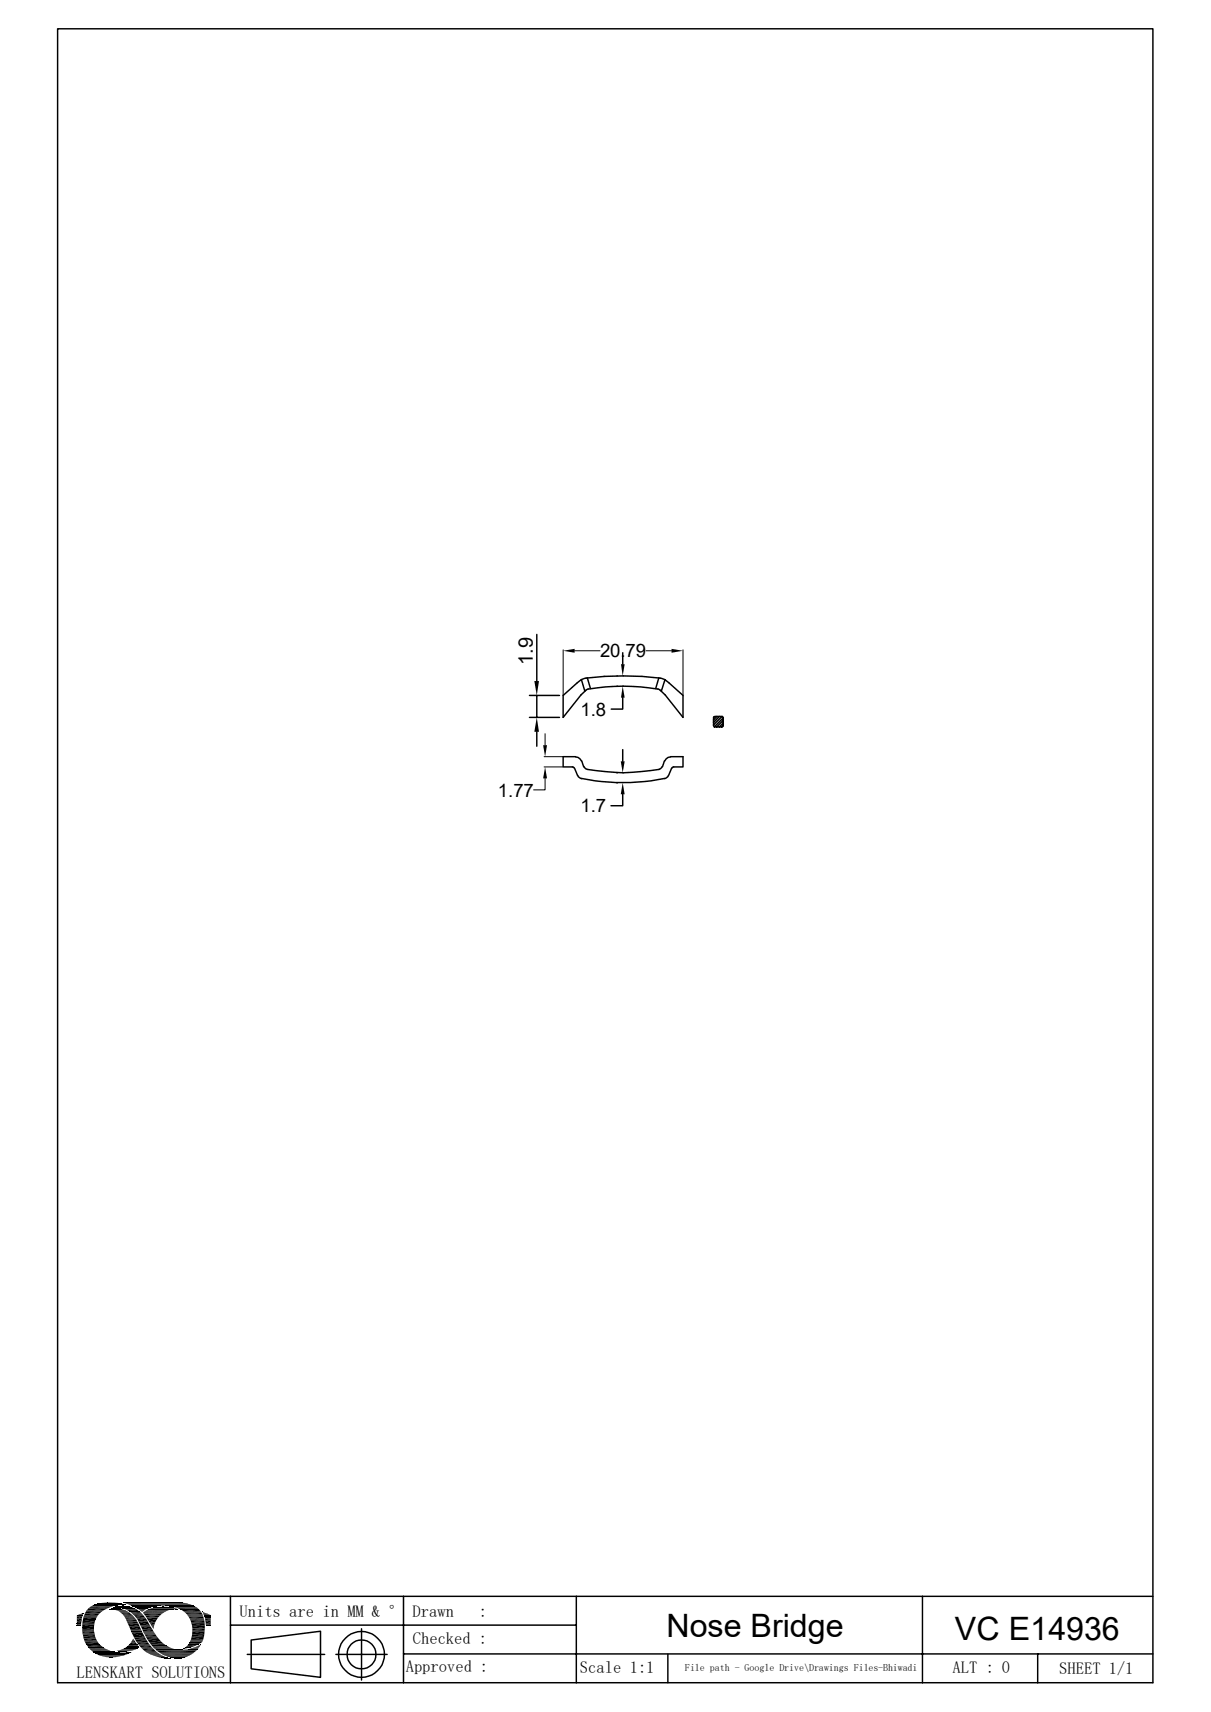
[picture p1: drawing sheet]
<svg xmlns="http://www.w3.org/2000/svg" width="210mm" height="297mm" viewBox="0 0 210 297" stroke-linecap="round" stroke-linejoin="round" font-family="sans-serif">
<g fill="none" stroke="#000" stroke-width=".25">
<path d="M10 5h189.9v286.9h-189.9zM93.1 110.1v8.1M100.7 118l-3 2.7v3.8l3.1-3.9 .9-.9 .3-.2M100.8 117.9l.6 2M101.9 117.6l.5 1.9M104.8 117.3a43.5 43.5 0 0 1 10.1 .5l.5 .2M104.8 117.3l-3.2 .3-.9 .4M107 117.3h.1M107 119h.1M108 113.2v2M108 119l3.1 .2 3 .3M108.1 119l-3.1 .2-3 .3"/>
<path d="M114.3 117.6l-.6 1.9M115.3 117.9l-.6 2M115.4 118l3 2.7v3.8l-3-3.9-1-.9-.3-.2M91.8 124.5h5.2M91.8 120.6h5.2M93.1 120.6v3.9M93.1 127v2.5M99.8 131.3l.4 .1 .6 .6M99.8 131.3h-2.1v1.8h1.7l.2 .1 .6 1.3M100.2 134.5l.1 .2 .5 .4M100.8 135l3.6 .6 3.6 .2M100.9 132l.3 1"/>
<path d="M101.3 133l.5 .4M101.8 133.5a33.4 33.4 0 0 0 12.5 0M107 134.1h.1M107 135.8h.1M108 137.8v2h-2M108 121v2h-2M108 130v2.1M114.9 133l-.6 .4M115.2 132l-.3 1M115.3 135l-3.6 .6-3.6 .2M115.9 134.5l-.1 .2-.5 .4M116.3 131.3l-.4 .1-.6 .6"/>
<path d="M116.3 131.3h2.1v1.8h-1.7l-.2 .2M116.5 133.3l-.5 1.2M123.7 124.5v1.4M123.8 125.9l.2 .2M123.9 124.3l-.2 .2M124 124.3l-.2 .2M124 124.3h1.2l-1.5 1.5M124 126.1h1.2M124.3 124.3l-.6 .6M124.8 124.3l-1.1 1M125.2 124.3l.2 .2M125.4 125.9l-.2 .2"/>
<path d="M125.4 124.5l-1.5 1.6M125.4 125l-1.1 1.1M125.4 125.4l-.6 .7M125.4 124.5v1.4M10 276.9h189.9M14.7 279.7h2.9M40 276.9v15M70 276.9v15M99.9 276.9v15M160 276.9v15M14.3 281.7h2.1M14.3 283.3h2.1"/>
<path d="M14.7 284.9h2.4M15 285.5h2.6M24.6 286.1h2.2M24.9 280.1h3.2M25.1 283.8h2.1M25.3 284h2.1M26.1 285.4h2.7M27.2 286.5h6.8M33.1 281.3h2.4M33.4 282.7h2.1M40 281.9h59.9M42.9 287h13.4"/>
<path d="M43.6 284.5l12-1.5v8l-12-1.5zM58.3 287h8.8M62.7 282.6v8.9M70 286.9h129.9M115.8 287v4.9M180 286.9v5"/>
<circle cx="62.7" cy="287" r="2.51"/>
<circle cx="62.7" cy="287" r="4"/>
</g>
<g fill="#000">
<path d="M92.7 118.2h.8l-.4 2.4zM97.7 112.9l2-.3v.6zM107.7 115.2h.6l-.3 2.1zM116.5 112.6l1.9 .3-1.9 .3zM93.1 124.5l.4 2.5h-.8zM94.2 129.3h.7l-.4 2zM94.5 133.1l.4 1.9h-.7zM107.7 132.1h.6l-.3 2zM108 135.8l.3 2h-.6zM108 119l.3 2h-.6zM14.3 279.9h.1zM13.8 280l.5-.1 .1 .1z"/>
<path d="M14.3 279.9h.1v.1zM14.4 279.9l.1-.1zM18.3 278h1.6zM18.7 278h1.2zM19.1 279.1h1.9zM19.2 279.1h1.8zM19.2 279.1h1.7zM19.4 279.1h1.5zM19.5 279.1h1zM19.4 279.1h1.2zM19.5 279.1h1.1zM19.6 279.1h.9z"/>
<path d="M19.6 279.2l1.9 .1zM19.7 278.8h.2zM19.6 279.1h.8zM19.8 279.1h.6zM20 279.3l1.7 .1zM19.8 279.1h.4zM20.1 279l.1 .1zM20.2 279.4h1.6zM20.4 279.4l1.7 .2h-1.4zM20.4 279.4h1.4l.3 .2zM20.5 278.7h1.8zM20.5 278.7h1.7z"/>
<path d="M20.6 278.6l1.6 .1zM20.7 279.6l1.7 .1h-1.5zM20.7 279.6h1.4l.3 .1zM20.6 278.6h1.4zM20.9 278.6h1.1zM20.9 279.7l1.6 .1zM21 279.8l1.7 .2h-1.4zM21 279.8h1.5l.2 .2zM21.2 278.6h.3zM20.9 278.6h.8zM21.2 278.6h.5zM21.5 278.4h.3z"/>
<path d="M21.8 279.2h1.9zM22.4 279.6h1.9zM22.5 279.6h1.8zM22.5 279.6l1.8 .1zM22.6 279.7l2 .2h-1.7zM22.6 279.7h1.7l.3 .2zM22.9 279.9l1.9 .2h-1.7zM22.9 279.9h1.7l.2 .2zM23.7 279l1.9 .1zM23.8 279.1h1.8zM23.8 279.1h1.6zM24 279.1h1.4z"/>
<path d="M24 279.1l1.3 .1zM24 279.2l1 .2h-.7zM24 279.2h1.3l-.3 .2zM24.3 279.4l.6 .1zM24.3 279.4h.7zM24.4 279.5l.3 .1zM24.4 279.5h.5zM24.6 279.6v.1zM24.6 279.6h.1zM27.5 278.8h2zM27.5 278.8h1.9zM28.2 278.8h1.2z"/>
<path d="M28.2 278.8h.7zM30.4 279.2h.4zM30.4 279.2h.5zM30.7 279.2h.2zM30.9 278h.2zM35.1 279.7h.2zM35.1 279.7l.5 .1h-.4zM35.1 279.7l.5 .1zM35.2 279.8l.8 .2h-.7zM35.2 279.8l.8 .2zM35.3 280l1 .1h-1zM35.3 280h.7l.3 .1z"/>
<path d="M13.3 280.2h1.1zM13.3 280.2l1 .1zM13.3 280.3l1 .1h-1zM13.3 280.3h1v.1zM13.3 280.4l.9 .4h-.9zM13.3 280.4h1l-.1 .4zM13.3 280.8h.9zM13.3 280.8l.8 .5h-.8zM13.3 280.8h.9l-.1 .5zM13.3 281.3l.8 .4h-.8zM13.3 281.3h.8v.4zM13.3 281.7h.8z"/>
<path d="M13.3 281.7l.8 .2h-.8zM13.3 281.7h.8v.2zM13.3 281.9h.8zM13.3 281.9l.8 .1zM13.4 280.2h1zM13.7 280.1l.7 .1zM13.7 280.1h.7zM13.8 280h.6zM14.3 282.3l2 .4h-2zM14.3 282.3h2v.4zM18.3 287.4l1.9 .1zM18.3 287.4h1.9z"/>
<path d="M18.4 287.5h1.1zM18.4 287.5h1.8zM18.9 287.5h.6zM19 287.5h.5zM20.4 286.4l1.9 .1zM20.4 286.4h2zM20.6 286.5h1.5zM20.6 286.5h1.7zM20.7 286.5h1.1zM20.7 286.5h1.4zM21 286.5h.6zM21 286.5h.8z"/>
<path d="M21.3 280l1.7 .2h-1.6zM21.3 280h1.4l.3 .2zM21.3 286.5h.3zM21.4 286.5h.2zM21.4 280.2l1.8 .3h-1.6zM21.4 280.2h1.6l.2 .3zM21.6 280.5h1.6zM21.6 280.5l1.8 .2h-1.7zM21.6 280.5h1.6l.2 .2zM21.7 280.7l1.8 .1h-1.7zM21.7 280.7h1.7l.1 .1zM21.8 280.8l1.8 .2h-1.7z"/>
<path d="M21.8 280.8h1.7l.1 .2zM21.9 281l1.8 .1zM21.9 281.1l1.9 .2h-1.8zM21.9 281.1h1.8l.1 .2zM21.5 286.7h1.1zM21.9 286.7h.7zM22 281.3l1.8 .1zM22 286.7h.6zM22.1 281.4l1.9 .3h-1.8zM22.1 281.4h1.7l.2 .3zM22.1 285.6l1.9 .1zM22.1 285.6h1.9z"/>
<path d="M22.2 281.7l2 .5h-1.8zM22.2 281.7h1.8l.2 .5zM22.2 285.5l1.8 .1zM22.2 285.5h1.7zM22.2 286.7h.5zM22.3 286.7h.4zM22.4 286.7h.3zM22.4 282.2l2.1 .5h-1.9zM22.4 282.2h1.8l.3 .5zM22.4 285.3h1.4zM22.4 285.3l1.5 .2h-1.7zM22.4 285.3h1.4l.1 .2z"/>
<path d="M22.6 286.6h.2zM22.6 282.7l1.9 .1zM22.7 282.8l1.9 .1zM22.7 282.9l1.9 .1zM22.7 285l1.1 .3h-1.4zM22.7 285h.9l.2 .3zM22.7 283h1.9zM22.7 284.9l.9 .1zM22.8 283l1.9 .2h-1.9zM22.8 283h1.8l.1 .2zM22.8 283.2l2.3 .9h-1.9zM22.8 283.2h1.9l.4 .9z"/>
<path d="M22.9 284.7l.6 .2h-.8zM22.9 284.7h.5l.1 .2zM22.6 286.6h.3zM22.9 284.6l.5 .1h-.5zM22.9 284.6h.4l.1 .1zM23 284.4h.2zM23 284.4l.3 .2h-.4zM23 284.4l.3 .2zM23.1 284.4h.1zM23.1 280.1l1.8 .2h-1.5zM23.1 280.1h1.7l.1 .2zM23.4 280.3l1.8 .4h-1.6z"/>
<path d="M23.4 280.3h1.5l.3 .4zM23.6 280.7l1.7 .1zM23.7 280.8l1.9 .4h-1.6zM23.7 280.8h1.6l.3 .4zM24 281.2l1.6 .1zM24 281.3l2 .7h-1.7zM24 281.3h1.6l.4 .7zM24.3 282l1.8 .2h-1.7zM24.3 282h1.7l.1 .2zM24.4 282.2l2 .5h-1.7zM24.4 282.2h1.7l.3 .5zM24.7 282.7l1.9 .3h-1.8z"/>
<path d="M24.7 282.7h1.7l.2 .3zM24.8 283l1.9 .2h-1.8zM24.8 283h1.8l.1 .2zM24.9 283.2h1.8zM24.9 283.2l1.9 .1zM24.9 283.3h1.9zM25 283.3l1.9 .1zM25 283.4l2 .1h-1.9zM25 283.4h1.9l.1 .1zM25.1 283.5l1.9 .1zM25.4 280.6l2 .1zM25.4 280.7l1.7 .4h-1.4z"/>
<path d="M25.4 280.7h2l-.3 .4zM25.5 284.4l2.5 .5h-2.1zM25.5 284.4h2.1l.4 .5zM25.7 281.1l1.2 .4h-.9zM25.7 281.1h1.4l-.2 .4zM25.8 286.9l2 .1h-1.7zM25.8 286.9h1.7l.3 .1zM26 281.5l.9 .1zM26 281.6l.8 .3h-.6zM26 281.6h.9l-.1 .3zM26.1 287l2 .2h-1.5zM26.1 287h1.7l.3 .2z"/>
<path d="M26.2 281.9l.5 .2h-.4zM26.2 281.9h.6l-.1 .2zM26.3 282.1l.4 .1h-.3zM26.3 282.1h.4v.1zM26.4 282.2l.2 .3zM26.4 282.2h.3l-.1 .3zM26.5 282.5l.1 .1zM26.6 287.2l1.7 .1zM26.8 287.3l1.9 .2h-1.2zM26.8 287.3h1.5l.4 .2zM27.5 287.5h1.3zM27.6 287.5l1.4 .1z"/>
<path d="M28 287.6h1.1zM28.1 287.6l1.1 .1zM28.2 287.7h1.1zM28.5 287.7h.9zM28.6 287.7h.9zM29 287.7h.5zM29.2 287.7h.3zM29.3 287.7h.2zM29.6 287.5l2 .2zM30.2 287.7h1.3zM30.2 287.7h1.4zM30.4 287.7h.9z"/>
<path d="M30.4 287.7h1.1zM30.5 287.7h.5zM30.5 287.7h.8zM30.7 287.7h.3zM31.8 286h.2zM31.8 286h.1zM31.8 286h.4zM31.9 286h.4zM32.1 285.8h.8zM32.1 285.8h.9zM31.9 286l.2-.2 .2 .2zM32.1 285.8h.8l-.6 .2z"/>
<path d="M32.1 285.8h1zM32.2 285.8h.9zM32.3 286.2h1.9zM32.2 285.8l.2-.2 .7 .2zM32.4 285.6h1.3l-.6 .2zM32.5 285.5l1.2 .1zM32.5 285.5h1.3zM32.6 286.1h1.6zM32.7 285.2l1.1 .3h-1.3zM32.7 285.2h1.8l-.7 .3zM32.7 286.1h1.5zM32.7 285.2h1.8z"/>
<path d="M32.8 285l2 .1zM32.8 285.1l1.7 .1h-1.8zM32.8 285.1h2l-.3 .1zM32.8 286.1h1.5zM33.1 286h1.3zM33.2 281.6l2.3 .5h-2.2zM33.2 281.6h2.3v.5zM33.2 284l2 .5h-2.1zM33.2 284h2.1l-.1 .5zM33.2 286h1.2zM33.4 283l2 .5h-2.1zM33.4 283h2.1l-.1 .5z"/>
<path d="M33.4 285.9h1zM33.6 285.8h.9zM33.7 285.8h.8zM33.9 285.7h.6zM34.1 285.7h.5zM34.1 285.7l.3-.2 .2 .2zM34.4 285.5h.3l-.1 .2zM34.4 285.5l.3-.1v.1zM34.7 285.4v.1zM34.7 285.4l.1-.1zM35.3 280.1l1.1 .1zM35.3 280.2h1.2z"/>
<path d="M35.3 280.2l1.2 .1zM35.4 280.3l1.1 .1h-1.1zM35.4 280.3h1.1v.1zM35.4 280.4h1.1zM35.5 280.4l1 .2h-1zM35.5 280.4h1v.2zM35.5 280.6h1zM35.5 280.6l1 .1zM35.6 280.7l.9 .1zM35.6 280.8l.9 .3h-.9zM35.6 280.8h.9v.3zM35.6 281.1h.9z"/>
<path d="M35.6 281.1l.9 .5h-.8zM35.6 281.1h.9v.5zM35.7 281.6l.8 .2h-.8zM35.7 281.6h.8v.2zM35.7 281.8l.8 .2h-.8zM35.7 281.8h.8v.2zM35.7 282h.8zM35.7 282l.8 .1zM35.8 282.1h.7zM35.9 282.1h.6zM36 282.1h.5zM36.4 282.1h.1z"/>
</g>
<g fill="none" stroke="#000" stroke-width=".17">
<path d="M97.7 112.7v7.9M99.7 112.9h4.4M112.1 112.9h4.4M118.4 112.7v7.9M94.4 131.3h3.2M94.4 133.1h3.2M94.5 135v2h-2M94.5 127.3v2M14.7 279.9h2.6M15 279.4h3M15.3 279h3.5M15.7 278.7h3.9"/>
<path d="M15.9 278.6h4M16 278.6h4.2M16 278.5h4.4M16.2 278.5h4.3M16.3 278.4h5.5M16.4 278.4h5.4M16.5 278.3h5.1M16.7 278.3h4.7M16.9 278.2h4.3M17.1 278.2h3.9M17.5 278.1h3M17.6 278.1h2.9"/>
<path d="M19 279.2h2.1M19.1 279.2h2.2M19.7 278.8l3.3 .1M19.8 278.8h3M19.8 278.8h2.9M19.9 278.7h2.7M20.2 278.7h2.2M20.6 279h2.7M21.3 279h2M21.3 279.1h2.4M21.3 278h10.3M21.4 278.1h10.5"/>
<path d="M21.5 278.1h11M21.8 278h7.4M21.8 278.2h10.8M21.8 278.4h-5.6M22 278.3h10.9M22.2 278.3h10.8M22.3 278.4h10.9M22.5 278.4h10.8M22.6 278.5h11M22.8 278.6h10.8M22.8 278.6h5.1M22.9 278.6h4.4"/>
<path d="M23 278.7h4.2M23.2 278.8h3.3M23.4 278.8h2.8M23.5 278.9h2.5M23.7 279h2.1M24.8 279.8h3.7M24.8 279.8h3.5M24.8 279.9h3.4M24.9 279.7h3.8M25 279.6h3.7M25.1 279.5h4M25.4 279.4h3.8"/>
<path d="M25.4 279.3h4.2M25.7 279.2h4.2M26 279.1h4.8M26.2 279h4.4M26.2 279h4.2M26.6 278.9h3.5M26.8 278.9h3.1M27.1 278.8h2.6M27.3 278.8h2.2M28.7 278.6h5M29.3 278.6h4.4M29.4 278.7h4.5"/>
<path d="M30.1 278.8h4M30.4 278.9h3.8M30.7 279h3.7M30.8 279.2h-5M31 279.1h3.5M31.2 279.2h3.3M31.9 279.7h3M32.1 279.8h2.9M14.3 282.3h2M14.3 282.8h2M14.3 283h2M14.3 283.1h2"/>
<path d="M14.3 283.5h2.1M14.4 281h2.2M14.5 280.5h2.3M14.5 284.2h2.1M14.6 284.7h2.3M15 285.3h2.3M15.3 285.8h2.7M15.4 285.9h2.6M15.4 285.9h2.8M15.5 286h2.8M15.6 286.1h3M15.7 286.3h3.3"/>
<path d="M15.9 286.4h3.1M15.9 286.4h3.6M16 286.6h3.9M16.2 286.6h3.7M16.2 286.6h4.2M16.3 286.7h4.4M16.3 286.7h5.2M16.3 286.8h6.3M16.6 286.9h5.8M16.6 286.9h5.7M16.7 287h5.5M16.9 287h5"/>
<path d="M17 287.1h4.8M17.1 287.1h4.6M17.1 287.2h4.5M17.4 287.3h4M17.7 287.3h3.2M17.9 287.4h2.8M20.2 286.4h2.7M20.2 286.4h2.5M20.5 286.3h2.6M20.7 286.2h2.8M21.1 286.2h2.5M21.2 286.1h2.6"/>
<path d="M21.5 285.9h2.5M21.5 286h2.3M21.8 285.8h2.3M21.9 285.7h2.2M22 285.7h2M22 285.6h2M24.1 285.8h-2.3M25.1 280.2h2.7M25.4 280.6h2M25.4 286.8h2.1M26.1 285.2h2.4M26.3 285.5h2.6"/>
<path d="M26.4 285.6h2.7M26.5 285.7h2.8M26.5 285.8h3.1M26.7 285.9h3.1M26.8 286h3.3M26.8 286.1h3.4M26.9 286.1h3.6M27 286.2h4.1M27.1 286.2h4.6M27.1 286.3h7.1M27.1 286.3h7M27.6 286.7h6.1"/>
<path d="M27.8 286.9h5.7M27.9 286.9h5.5M28 287h5.3M28.2 287.1h5M28.5 287.2h4.4M28.8 287.3h3.9M29 287.5h3.4M29.5 287.5h2.6M29.6 287.6h2.4M31.7 286.2h2.5M32.4 280.1h2.7M32.5 280.2h2.7"/>
<path d="M32.6 280.3h2.6M32.6 280.4h2.6M32.7 280.5h2.6M32.8 285h2.1M32.8 285.1h2M32.9 285h2.1M32.9 280.9h2.5M32.9 284.9h2.2M32.9 284.9h2.1M32.9 284.8h2.2M33 284.7h2.1M33 284.6h2.2"/>
<path d="M33.1 284.5h2.1M33.1 284.6h2.1M33.1 281.5h2.4M33.2 283.9h2.2M33.4 282.5h2.1"/>
</g>
<g fill="none" stroke="#000" stroke-width=".21">
<path d="M14.9 279.5h3M15.5 278.8h3.9M32.2 279.9h2.9M14.3 281.5h2.1M14.5 280.4h2.5M15.2 285.7h2.7M24 285.4h2.1M24.4 285.9h2.1M24.9 286.4h2.1M25.1 286.6h2.2M25.4 284.2h2.2M33 281.1h2.4"/>
<path d="M33.4 282.9h2.1"/>
</g>
<path d="M15.1 279.2h3.5M21.9 279.4h2.3M31.4 279.4h3.4M14.4 284h2.2M14.6 280.1h2.7M23.2 284.2h2.1M25.9 285h2.5M33.3 283.7h2.1" fill="none" stroke="#000" stroke-width=".34"/>
<path d="M14.4 283.7h2.1M14.8 285.2h2.5M23.4 284.5h2.1M23.6 284.8h2.1M23.8 285.1h2.1M24.2 285.6h2.1M25.2 280.4h2.6M32.7 280.6h2.6" fill="none" stroke="#000" stroke-width=".3"/>
<path d="M14.3 282.1h2M14.4 280.8h2.4M33.3 282.3h2.2" fill="none" stroke="#000" stroke-width=".42"/>
<path d="M14.3 281.2h2.3M14.5 284.5h2.3" fill="none" stroke="#000" stroke-width=".38"/>
<g font-size="5.6">
<text x="115.6" y="283.9">Nose Bridge</text>
<text x="165.6" y="284.5">VC E14936</text>
</g>
<text font-size="3.5" x="92.4" y="115.4" transform="rotate(-90 92.4 115.4)">1.9</text>
<g font-size="3.2">
<text x="104.1" y="114">20.79</text>
<text x="100.7" y="124.2">1.8</text>
<text x="86.4" y="138.2">1.77</text>
<text x="100.7" y="140.9">1.7</text>
</g>
<g font-size="2.9">
<text x="41.5" y="280.6">Units are in MM &amp; °</text>
<text x="71.5" y="280.6">Drawn</text>
<text x="83" y="280.6">:</text>
<text x="71.6" y="285.2">Checked :</text>
<text x="13.3" y="291.1">LENSKART SOLUTIONS</text>
<text x="70.4" y="290.1">Approved :</text>
<text x="100.6" y="290.3">Scale 1:1</text>
<text x="165.2" y="290.3">ALT : 0</text>
<text x="183.7" y="290.4">SHEET 1/1</text>
</g>
<text font-size="1.7" x="118.8" y="289.9">File path - Google Drive\Drawings Files-Bhiwadi</text>
</svg>
